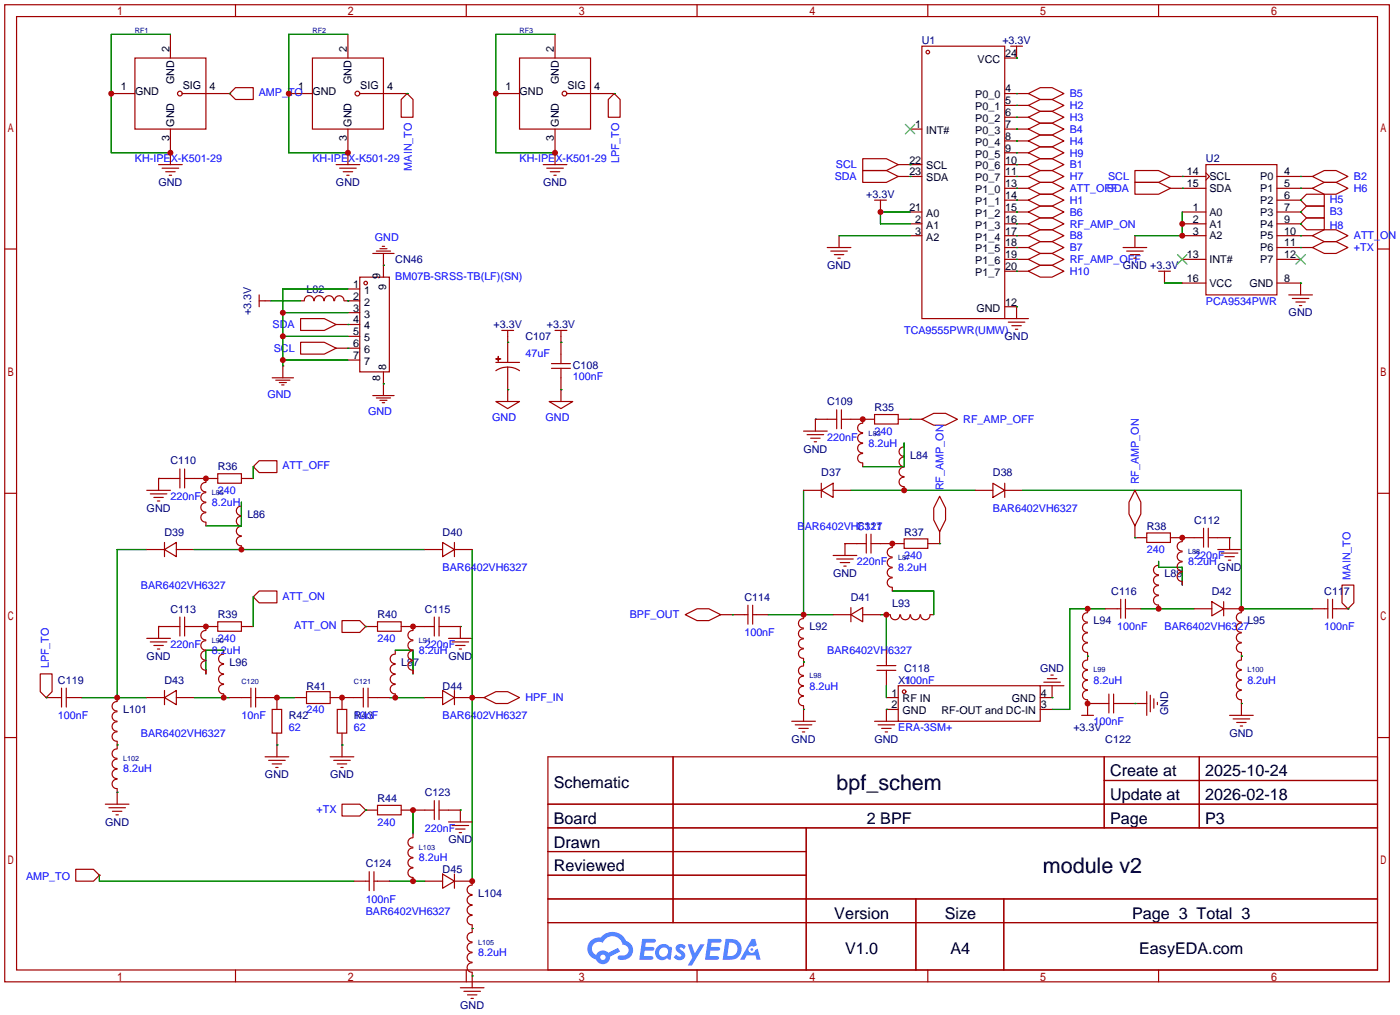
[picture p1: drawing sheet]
<svg xmlns="http://www.w3.org/2000/svg" width="300mm" height="218mm" viewBox="0 0 300 218" stroke-linecap="round" stroke-linejoin="round" font-family="sans-serif">
<g fill="none" stroke="#a10000" stroke-width=".25">
<path d="M1 1h297.2v209.6h-297.2zM3.6 3.6h292.1v204.4h-292.1zM50.5 1v2.6M100.1 1v2.6M149.6 1v2.6M199.1 1v2.6M248.7 1v2.6M1 53.4h2.6M295.7 53.4h2.5M1 105.8h2.6M295.7 105.8h2.5M1 158.2h2.6"/>
<path d="M295.7 158.2h2.5M117.6 162.3h178.1v45.7h-178.1zM117.6 172.5h178.1M117.6 177.5h178.1M144.5 162.3v35.6M173 177.5v30.5M237 162.3v15.2M237 167.4h58.7M257.4 162.3v15.2M117.6 182.6h55.4M117.6 192.8h178.1M117.6 187.7h55.4"/>
<path d="M117.6 197.9h178.1M196.6 192.8v15.2M215.4 192.8v15.2M50.5 208v2.6M100.1 208v2.6M149.6 208v2.6M199.1 208v2.6M248.7 208v2.6"/>
</g>
<g fill="#5487ff">
<path d="M145.3 202.7a1.3 1.3 0 0 1 1.9 .3l-.4 .6a.54 .54 0 0 0-.9-.2l.1 .2a1.28 1.28 0 0 1 .8 2 1.53 1.53 0 0 1-2.2-.3l.5-.6 .8 .5a.31 .31 0 0 0 .4-.3 .31 .31 0 0 0-.3-.4 1.12 1.12 0 0 1-.7-1.8z"/>
<path d="M147.6 202.5h.9l.6 2 1.2-2h.9l-2.7 4.6h-.9l1-1.7z"/>
<path d="M137.8 201.4h1.7a1.31 1.31 0 0 1 1.2 .2 .4 .4 0 0 1-.3 .5l-1.8 .1-.1 .9h1.6a.4 .4 0 0 1 .4 .4 .4 .4 0 0 1-.5 .4h-1.6l-.2 1.2h1.4a.46 .46 0 0 1 .5 0 .46 .46 0 0 1 .1 .5l-.4 .2h-2.6z"/>
<path d="M151.9 201.4h1.7a1.32 1.32 0 0 1 1.2 .2 .39 .39 0 0 1-.3 .5l-1.8 .1-.1 .9h1.6a.4 .4 0 0 1 .4 .4 .4 .4 0 0 1-.4 .4h-1.7l-.2 1.2h1.4a.46 .46 0 0 1 .5 0 .46 .46 0 0 1 .1 .5l-.4 .2h-2.6z"/>
<path d="M161.3 201.4h.8l.3 1.3-.6 .4a.75 .75 0 0 0-1.1 .3 .75 .75 0 0 0 .5 1 .75 .75 0 0 0 .9-.7l.5-.2 .6 2.3h-.8l-.3-.9h-1.8l-.5 .9h-1z"/>
<path d="M155.7 201.4l-.6 4.4h1.5a2.27 2.27 0 0 0 2.6-2.2 2.27 2.27 0 0 0-2.7-2.2zM156.5 202.1a1.5 1.5 0 0 1 1.8 1.6 1.5 1.5 0 0 1-1.9 1.4h-.3z"/>
<path d="M141.2 203a1.6 1.6 0 0 0-.3 2.3 1.6 1.6 0 0 0 2.3 .2l.7 .3 .3-2.4-.1-.3-.5-.1a1.58 1.58 0 0 0-2.4 0zM141.8 203.5a.98 .98 0 0 1 1.6 .4 .98 .98 0 0 1-1.1 1.3 .94 .94 0 0 1-.9-.7 .94 .94 0 0 1 .4-1z"/>
<path d="M126.8 201.8a2.37 2.37 0 0 0 1.1 4 1.54 1.54 0 0 0 1.8 1 1.54 1.54 0 0 0 1.2-1.6l2.2-1.1-.5-.8-2 1a1.57 1.57 0 0 0-2.7 .5 1.5 1.5 0 0 1-.7-2.1 1.5 1.5 0 0 1 2.2-.5 2.23 2.23 0 0 1 2.3-1.4 2.23 2.23 0 0 1 2 1.8 1.16 1.16 0 0 1 1.2 1.1 1.16 1.16 0 0 1-1.1 1.2h-.7a.47 .47 0 0 0-.5 .4 .47 .47 0 0 0 .4 .5 2.17 2.17 0 0 0 2.5-.9 2.17 2.17 0 0 0-.3-2.7l-.8-.4a3.2 3.2 0 0 0-5.5-.7l-1.1 .1zM128.8 205.3a.6 .6 0 0 1 1.2 0 .6 .6 0 0 1-1.2 0z"/>
<circle cx="161.4" cy="203.6" r=".28"/>
</g>
<g fill="none" stroke="#a10000" stroke-width=".25">
<path d="M29 12.4h15.2v15.3h-15.2zM36.6 7.4v5M50.5 18.8h3.9v2.5h-3.9l-1.2-1.2zM67.1 12.4h15.2v15.3h-15.2zM74.7 7.4v5M111.5 12.4h15.2v15.3h-15.2zM119.1 7.4v5M197.9 9.9h17.7v58.4h-17.7zM216.9 9.9h2.6M218.2 9.9v2.5h-2.6M23.9 20.1h5.1M34 35.3h5.1"/>
<path d="M34.8 36.1h3.6M35.6 36.8h2M36.3 37.6h.5M36.6 27.7v7.6M39.1 20.1h10.2M49.3 20.1h.1M62 20.1h5.1M72.1 35.3h5.1M72.9 36.1h3.6M73.7 36.8h2M74.4 37.6h.5M74.7 27.7v7.6"/>
<path d="M77.2 20.1h10.2M86.1 21.3l1.3-1.2 1.2 1.2v3.8h-2.5zM87.4 20.1h.1M106.4 20.1h5.1M116.6 35.3h5.1M117.3 36.1h3.6M118.1 36.8h2M118.9 37.6h.5M119.1 27.7v7.6M121.7 20.1h10.1M130.6 21.3l1.2-1.2 1.3 1.2v3.8h-2.5zM131.8 20.1h.1"/>
<path d="M185.2 36.6h5l2.6 1.2-2.6 1.3h-5zM185.2 34h5l2.6 1.3-2.6 1.3h-5zM192.8 35.3h5.1M192.8 37.8h5.1M195.3 27.7h2.6M215.6 20.1h5.1M215.6 35.3h5.1M215.6 27.7h5.1M215.6 37.8h5.1M215.6 32.8h5.1M215.6 30.2h5.1M215.6 25.1h5.1"/>
<path d="M215.6 22.6h5.1M220.7 20.1l2.6-1.3h2.5l2.5 1.3-2.5 1.2h-2.5zM220.7 22.6l2.6-1.3h2.5l2.5 1.3-2.5 1.3h-2.5zM220.7 25.1l2.6-1.2h2.5l2.5 1.2-2.5 1.3h-2.5zM220.7 27.7l2.6-1.3h2.5l2.5 1.3-2.5 1.3h-2.5zM220.7 30.2l2.6-1.2h2.5l2.5 1.2-2.5 1.3h-2.5zM220.7 32.8l2.6-1.3h2.5l2.5 1.3-2.5 1.2h-2.5zM220.7 35.3l2.6-1.3h2.5l2.5 1.3-2.5 1.3h-2.5zM220.7 37.8l2.6-1.2h2.5l2.5 1.2-2.5 1.3h-2.5zM243.6 39.1h5.1l2.5 1.3-2.5 1.3h-5.1zM243.6 36.6h5.1l2.5 1.2-2.5 1.3h-5.1zM251.2 37.8h7.6"/>
<path d="M258.8 35.3h15.3v27.9h-15.3zM258.8 37.1l.8 .7-.8 .8M274.1 37.8h7.6M281.7 37.8l2.5-1.2h2.6l2.5 1.2-2.5 1.3h-2.6zM77.2 59.4h6.4v20.4h-6.4zM80 54.4h4.6M80.8 53.8h3M81.5 53.3h1.6M82 52.8h.5M82.3 56.9h.1M82.3 54.4v5M177.5 53.1h5.1"/>
<path d="M178.3 53.8h3.6M179.1 54.6h2M179.8 55.4h.5M180.1 50.5v2.6M187.7 42.9h2.5M189 42.9v2.6M195.3 45.5h2.6M195.3 48h2.6M195.3 50.5h2.6M215.6 45.5h5.1M215.6 48h5.1M215.6 50.5h5.1"/>
<path d="M215.6 58.2h5.1M215.6 55.6h5.1M215.6 53.1h5.1M215.6 42.9h5.1M215.6 40.4h5.1M220.7 40.4l2.6-1.3h2.5l2.5 1.3-2.5 1.3h-2.5zM220.7 42.9l2.6-1.2h2.5l2.5 1.2-2.5 1.3h-2.5zM220.7 45.5l2.6-1.3h2.5l2.5 1.3-2.5 1.2h-2.5zM220.7 48l2.6-1.3h2.5l2.5 1.3-2.5 1.3h-2.5zM220.7 50.5l2.6-1.2h2.5l2.5 1.2-2.5 1.3h-2.5zM220.7 53.1l2.6-1.3h2.5l2.5 1.3-2.5 1.3h-2.5zM220.7 55.6l2.6-1.2h2.5l2.5 1.2-2.5 1.3h-2.5z"/>
<path d="M220.7 58.2l2.6-1.3h2.5l2.5 1.3-2.5 1.2h-2.5zM241 53.1h5.1M241.8 53.8h3.6M242.6 54.6h2M243.3 55.4h.5M243.6 50.5v2.6M248.7 58.2h2.5M249.9 58.2v2.5M251.2 40.4h7.6M253.7 45.5h5.1M253.7 48h5.1M253.7 50.5h5.1"/>
<path d="M253.7 55.6h5.1M274.1 45.5h5M274.1 48h5M274.1 50.5h7.6M274.1 55.6h5M274.1 53.1h7.6M274.1 42.9h5M274.1 40.4h7.6M279.1 42.9h.1M279.1 45.5h.1M279.1 48h.1M280.4 41.7h3.8v2.5h-3.8l-1.3-1.3z"/>
<path d="M280.4 44.2h3.8v2.5h-3.8l-1.3-1.2zM280.4 46.7h3.8v2.6h-3.8l-1.3-1.3zM281.7 40.4l2.5-1.3h2.6l2.5 1.3-2.5 1.3h-2.6zM281.7 50.5l2.5-1.2h2.6l2.5 1.2-2.5 1.3h-2.6zM281.7 53.1l2.5-1.3h2.6l2.5 1.3-2.5 1.3h-2.6zM55.6 64.5h2.6M55.6 63.2v2.6M60.7 78.5h.1M60.7 78.5v2.5M64.5 68.3h5.1l2.5 1.3-2.5 1.3h-5.1zM64.5 73.4h5.1l2.5 1.3-2.5 1.2h-5.1zM67.3 64.5a1.01 1.01 0 0 0-1-1.1 1.01 1.01 0 0 0-1 1.1h-.8"/>
<path d="M67.5 64.5a1.01 1.01 0 0 1 1-1.1 1.01 1.01 0 0 1 1 1.1M69.6 64.5a1.01 1.01 0 0 1 1-1.1 1.01 1.01 0 0 1 1 1.1M71.8 64.5a1.01 1.01 0 0 1 1-1.1 1.01 1.01 0 0 1 1 1.1M72.1 69.6h5.1M72.1 74.7h5.1M73.9 64.5h3.3M74.7 62h2.5M74.7 67.1h2.5M74.7 72.1h2.5M74.7 77.2h2.5M82.3 79.8v5M106.4 77h1z"/>
<path d="M106.4 77.7h5.1M106.9 76.5l.1 1zM107.7 70.9h2.5M109 78.7l1.6 .3 .9 .5M109 78.7l-1.1 .1-1.5 .7M109 70.9v6.8M109 78.7v7.4M118.4 79h4M118.4 78h4M119.1 70.9h2.6M120.4 70.9v7.1M120.4 79v7.1"/>
<path d="M215.6 65.8h2.6v2.5M215.6 68.3h5.1M216.4 69.1h3.6M217.2 69.8h2M217.9 70.6h.5M253.7 60.7h5.1M274.1 60.7h5v2.5M276.6 63.2h5.1M277.4 64h3.5M278.1 64.8h2.1M278.9 65.5h.5M55.6 98.8h3.8v2.5h-3.8l-1.2-1.2z"/>
<path d="M58.4 81h4.6M59.2 81.5h3M59.9 82h1.6M60.5 82.5h.5M80 84.8h4.6M80.8 85.3h3M81.5 85.9h1.6M82 86.4h.5M82.3 82.3h.1M106.4 86.1h5.1l-2.5 1.5zM109 83.6h.1M117.9 86.1h5l-2.5 1.5z"/>
<path d="M120.4 83.6h.1M172.5 92.5h5M173.2 93.2h3.6M174 94h2M174.8 94.7h.5M179.6 89.9h-4.6v2.6M179.6 87.9v4M180.6 89.9h7.1M180.6 87.9v4M185.2 95.1a1.01 1.01 0 0 0-1.1 1 1.01 1.01 0 0 0 1.1 1M185.2 93a1.01 1.01 0 0 0-1.1 1 1.01 1.01 0 0 0 1.1 1M185.2 97.3a1.01 1.01 0 0 0-1.1 1 1.01 1.01 0 0 0 1.1 1"/>
<path d="M185.2 90.8a1.01 1.01 0 0 0-1.1 1 1.01 1.01 0 0 0 1.1 1M185.2 89.9v.8M185.2 99.3v.8M187.7 88.9h5.1v2h-5.1zM192.8 89.9h5.1M194 98a1.01 1.01 0 0 0-1 1 1.01 1.01 0 0 0 1 1.1M194 95.8a1.01 1.01 0 0 0-1 1.1 1.01 1.01 0 0 0 1 1M194.1 95v.8M197.9 89.9l2.5-1.3h2.5l2.6 1.3-2.6 1.3h-2.5zM31.5 105.2h5.1M31.5 117.9h3.8M32.3 105.9h3.5"/>
<path d="M33 106.7h2.1M33.8 107.4h.5M35.3 117.9l2.5-1.6v3.1zM35.3 116.3v3.1M37.8 117.9h3.9M38.6 102.6h-4.6v2.6M38.6 100.6v4M39.6 100.6v4M39.6 102.6h7.1M44.2 107.8a1.01 1.01 0 0 0-1.1 1 1.01 1.01 0 0 0 1.1 1M44.2 105.7a1.01 1.01 0 0 0-1.1 1 1.01 1.01 0 0 0 1.1 1M44.2 110a1.01 1.01 0 0 0-1.1 1 1.01 1.01 0 0 0 1.1 1"/>
<path d="M44.2 103.5a1.01 1.01 0 0 0-1.1 1 1.01 1.01 0 0 0 1.1 1M44.2 102.6v.8M44.2 112v.8M46.7 101.6h5.1v2h-5.1zM51.8 112.9a1.01 1.01 0 0 0-1.1 1 1.01 1.01 0 0 0 1.1 1M51.8 110.7a1.01 1.01 0 0 0-1.1 1 1.01 1.01 0 0 0 1.1 1.1M51.8 115a1.01 1.01 0 0 0-1.1 1.1 1.01 1.01 0 0 0 1.1 1M51.8 108.5a1.01 1.01 0 0 0-1.1 1.1 1.01 1.01 0 0 0 1.1 1M51.8 102.6h2.6M51.8 107.7v.8M51.8 117.1v.8M54.4 100.1h.1"/>
<path d="M91.2 117.9h3.8M95 116.3l2.5 1.6-2.5 1.5zM97.5 117.9h3.8M97.5 116.3v3.1M172.5 105.2h3.8M176.3 105.2l2.5-1.6v3.1zM176.3 103.6v3.1M178.8 105.2h3.8M178.8 119.1h5.1M179.6 119.9h3.5M185.9 116.6h-4.5v2.5M185.9 114.6v4"/>
<path d="M186.9 116.6h7.2M186.9 114.6v4M191.5 119.6a1.01 1.01 0 0 0-1.1 1 1.01 1.01 0 0 0 1.1 1M191.5 117.4a1.01 1.01 0 0 0-1.1 1 1.01 1.01 0 0 0 1.1 1.1M191.5 116.6v.7M194 100.2a1.01 1.01 0 0 0-1 1 1.01 1.01 0 0 0 1 1M194 102.3a1.01 1.01 0 0 0-1 1.1 1.01 1.01 0 0 0 1 1M194.1 115.6h5v2h-5zM194.1 104.4v.8M201.7 106.4l1.2 2.6v2.5l-1.2 2.5-1.3-2.5v-2.5zM201.7 114v2.6h-2.6M209.3 105.2h3.8"/>
<path d="M213.1 103.6l2.5 1.6-2.5 1.5zM215.6 105.2h3.9M215.6 103.6v3.1M243.6 105.2l1.3 2.5v2.5l-1.3 2.6-1.3-2.6v-2.5zM243.6 112.8v2.5h2.5M246.1 114.3h5.1v2h-5.1zM251.2 115.3h7.1M253.7 118.4a1.01 1.01 0 0 0-1.1 1 1.01 1.01 0 0 0 1.1 1M253.7 116.2a1.01 1.01 0 0 0-1.1 1 1.01 1.01 0 0 0 1.1 1M253.7 115.3v.8M258.3 113.3v4M259.3 115.3h4.6v2.6"/>
<path d="M259.3 113.3v4M261.4 117.9h5M262.1 118.6h3.6M262.9 119.4h2M31.5 136.9h5.1M32.3 137.7h3.5M33 138.4h2.1M33.8 139.2h.5M38.6 134.4h-4.6v2.5M38.6 132.3v4.1M39.6 134.4h7.1M39.6 132.3v4.1"/>
<path d="M44.2 139.6a1.01 1.01 0 0 0-1.1 1 1.01 1.01 0 0 0 1.1 1M44.2 137.4a1.01 1.01 0 0 0-1.1 1 1.01 1.01 0 0 0 1.1 1M44.2 135.2a1.01 1.01 0 0 0-1.1 1 1.01 1.01 0 0 0 1.1 1M44.2 134.4v.7M46.7 133.3h5.1v2.1h-5.1zM48 139.4v.8M51.8 134.4h2.6M54.4 128h.1M55.6 126.7h3.8v2.6h-3.8l-1.2-1.3zM73.4 133.1h3.8l1.3 1.3-1.3 1.2h-3.8zM78.5 134.4h.1M78.5 134.4h2.5"/>
<path d="M81 133.3h5.1v2.1h-5.1zM84.8 139.4v.8M86.1 134.4h7.1M88.6 139.6a1.01 1.01 0 0 0-1.1 1 1.01 1.01 0 0 0 1.1 1M88.6 137.4a1.01 1.01 0 0 0-1.1 1 1.01 1.01 0 0 0 1.1 1M88.6 135.2a1.01 1.01 0 0 0-1.1 1 1.01 1.01 0 0 0 1.1 1M88.6 134.4v.7M93.2 132.3v4.1M94.2 134.4h4.6v2.5M94.2 132.3v4.1M96.3 136.9h5M97 137.7h3.6"/>
<path d="M97.8 138.4h2M98.6 139.2h.5M147.1 131.8l2.5-1.2h2.5l2.6 1.2-2.6 1.3h-2.5zM154.7 131.8h5.8M160.5 129.8v4.1M161.5 131.8h3.3M161.5 129.8v4.1M172.5 137a1.01 1.01 0 0 0-1.1 1 1.01 1.01 0 0 0 1.1 1M172.5 134.9a1.01 1.01 0 0 0-1.1 1 1.01 1.01 0 0 0 1.1 1M172.5 139.2a1.01 1.01 0 0 0-1.1 1 1.01 1.01 0 0 0 1.1 1M172.5 132.7a1.01 1.01 0 0 0-1.1 1 1.01 1.01 0 0 0 1.1 1M172.5 131.8v.8"/>
<path d="M178.8 131.8h3.8M180.3 120.6h2.1M181.1 121.4h.5M182.6 131.8l2.6-1.5v3zM182.6 130.3v3M185.2 131.8h3.8M190.2 131.8h.8M190.2 139.4v3.3M191.1 131.8a1.01 1.01 0 0 0 1 1.1 1.01 1.01 0 0 0 1-1.1M191.5 121.8a1.01 1.01 0 0 0-1.1 1 1.01 1.01 0 0 0 1.1 1M191.5 123.9a1.01 1.01 0 0 0-1.1 1 1.01 1.01 0 0 0 1.1 1.1M191.5 126v.7"/>
<path d="M193.3 131.8a1.01 1.01 0 0 0 1 1.1 1.01 1.01 0 0 0 1-1.1M195.4 131.8a1.01 1.01 0 0 0 1 1.1 1.01 1.01 0 0 0 1.1-1.1M197.6 131.8a1.01 1.01 0 0 0 1 1.1 1.01 1.01 0 0 0 1-1.1M199.6 131.8h.8M233.4 135.7a1.01 1.01 0 0 0-1.1 1.1 1.01 1.01 0 0 0 1.1 1M233.4 133.6a1.01 1.01 0 0 0-1.1 1 1.01 1.01 0 0 0 1.1 1M233.4 137.9a1.01 1.01 0 0 0-1.1 1 1.01 1.01 0 0 0 1.1 1v1.6M233.4 131.4a1.01 1.01 0 0 0-1.1 1 1.01 1.01 0 0 0 1.1 1M233.4 130.6v.7M237.2 130.6h3.3M240.5 128.5v4.1M241.6 130.6h3.3"/>
<path d="M241.6 128.5v4.1M248.7 125.6a1.01 1.01 0 0 0-1.1 1 1.01 1.01 0 0 0 1.1 1M248.7 123.4a1.01 1.01 0 0 0-1.1 1 1.01 1.01 0 0 0 1.1 1.1M248.7 127.7a1.01 1.01 0 0 0-1.1 1.1 1.01 1.01 0 0 0 1.1 1M248.7 121.2a1.01 1.01 0 0 0-1.1 1.1 1.01 1.01 0 0 0 1.1 1M248.7 120.4v.8M248.7 129.8v.8M253.7 120.5a1.01 1.01 0 0 0-1.1 1 1.01 1.01 0 0 0 1.1 1M253.7 122.7a1.01 1.01 0 0 0-1.1 1 1.01 1.01 0 0 0 1.1 1v.8M256.3 130.6h3.8M260.1 129l2.5 1.6-2.5 1.5zM262.6 129v3.1"/>
<path d="M262.6 130.6h3.8v.7M263.7 120.1h.5M266.4 135.7a1.01 1.01 0 0 0-1.1 1.1 1.01 1.01 0 0 0 1.1 1M266.4 133.6a1.01 1.01 0 0 0-1.1 1 1.01 1.01 0 0 0 1.1 1M266.4 137.9a1.01 1.01 0 0 0-1.1 1 1.01 1.01 0 0 0 1.1 1M266.4 131.4a1.01 1.01 0 0 0-1.1 1 1.01 1.01 0 0 0 1.1 1M266.4 140v1.5M281.7 130.6h3.3M285 128.5v4.1M286 130.6h3.3M286 128.5v4.1M288 125.5h2.6v3.8l-1.3 1.3-1.3-1.3z"/>
<path d="M289.3 130.6h.1M8.6 144.5h2.6v3.8l-1.3 1.3-1.3-1.3zM9.9 149.6h.1M9.9 149.6h3.3M13.2 147.6v4M14.2 149.6h3.3M14.2 147.6v4M25.1 154.8a1.01 1.01 0 0 0-1.1 1 1.01 1.01 0 0 0 1.1 1M25.1 152.6a1.01 1.01 0 0 0-1.1 1.1 1.01 1.01 0 0 0 1.1 1M25.1 157a1.01 1.01 0 0 0-1.1 1 1.01 1.01 0 0 0 1.1 1M25.1 150.5a1.01 1.01 0 0 0-1.1 1 1.01 1.01 0 0 0 1.1 1M25.1 149.6v.8"/>
<path d="M25.1 159v1.5M31.5 149.6h3.8M35.3 149.6l2.5-1.5v3zM35.3 148.1v3M37.8 149.6h3.9M44.2 141.7a1.01 1.01 0 0 0-1.1 1 1.01 1.01 0 0 0 1.1 1M44.2 143.8v.7M48 144.6a1.01 1.01 0 0 0-1.1 1 1.01 1.01 0 0 0 1.1 1.1M48 142.5a1.01 1.01 0 0 0-1.1 1 1.01 1.01 0 0 0 1.1 1M48 146.8a1.01 1.01 0 0 0-1.1 1 1.01 1.01 0 0 0 1.1 1M48 140.3a1.01 1.01 0 0 0-1.1 1 1.01 1.01 0 0 0 1.1 1M48 148.8v.8"/>
<path d="M49.3 149.6h4.5M53.8 147.6v4M54.9 149.6h4.5v2.5M54.9 147.6v4M58.4 152.1h2.1v5.1h-2.1zM59.4 157.2v5.1M63.2 149.6h2.6M65.8 148.3h5.1v2.6h-5.1zM70.9 149.6h7.1M72.4 152.1h2v5.1h-2zM73.4 149.6v2.5M73.4 157.2v5.1"/>
<path d="M78 147.6v4M79 149.6h4.6M79 147.6v4M84.8 144.6a1.01 1.01 0 0 0-1.1 1 1.01 1.01 0 0 0 1.1 1.1M84.8 142.5a1.01 1.01 0 0 0-1.1 1 1.01 1.01 0 0 0 1.1 1M84.8 146.8a1.01 1.01 0 0 0-1.1 1 1.01 1.01 0 0 0 1.1 1M84.8 140.3a1.01 1.01 0 0 0-1.1 1 1.01 1.01 0 0 0 1.1 1M84.8 148.8v.8M88.6 141.7a1.01 1.01 0 0 0-1.1 1 1.01 1.01 0 0 0 1.1 1v.8M91.2 149.6h3.8M95 148.1l2.5 1.5-2.5 1.5zM97.5 149.6h6.4"/>
<path d="M97.5 148.1v3M103.9 149.6l2.5-1.3h2.6l2.5 1.3-2.5 1.3h-2.6zM169.9 154.7h5.1M170.7 155.4h3.5M171.4 156.2h2.1M172.2 157h.5M172.5 147.2a1.01 1.01 0 0 0-1.1 1 1.01 1.01 0 0 0 1.1 1M172.5 145a1.01 1.01 0 0 0-1.1 1 1.01 1.01 0 0 0 1.1 1M172.5 149.3a1.01 1.01 0 0 0-1.1 1 1.01 1.01 0 0 0 1.1 1.1v3.3M172.5 142.8a1.01 1.01 0 0 0-1.1 1 1.01 1.01 0 0 0 1.1 1.1M172.5 141.2v1.5M187.7 154.7h5.1"/>
<path d="M188.2 142.7h4.1M188.2 143.8h4.1M188.5 155.4h3.5M189.2 156.2h2.1M190 157h.5M190.2 149.6h2.6M190.2 143.8v3.3M192.8 147.1h30.5v7.6h-30.5zM192.8 152.1h-2.6v2.6M223.3 152.1h2.5M223.3 147.1h5M224 146.3h3.6"/>
<path d="M224.8 145.5h2M225.6 144.8h.5M225.8 147.1v2.5h-2.5M232.2 153.4h2.5M233.4 145.9a1.01 1.01 0 0 0-1.1 1 1.01 1.01 0 0 0 1.1 1M233.4 143.8a1.01 1.01 0 0 0-1.1 1 1.01 1.01 0 0 0 1.1 1M233.4 148.1a1.01 1.01 0 0 0-1.1 1 1.01 1.01 0 0 0 1.1 1M233.4 141.6a1.01 1.01 0 0 0-1.1 1 1.01 1.01 0 0 0 1.1 1M233.4 150.9h4.6M233.4 150.1v3.3M238 148.8v4.1M239 148.8v4.1"/>
<path d="M239 150.9h7.1M246.1 148.3v5.1M246.9 149.1v3.6M247.6 149.9v2M248.4 150.6v.5M263.9 153.4h5.1M264.7 154.2h3.5M265.4 154.9h2.1M266.2 155.7h.5M266.4 145.9a1.01 1.01 0 0 0-1.1 1 1.01 1.01 0 0 0 1.1 1M266.4 143.8a1.01 1.01 0 0 0-1.1 1 1.01 1.01 0 0 0 1.1 1M266.4 148.1a1.01 1.01 0 0 0-1.1 1 1.01 1.01 0 0 0 1.1 1"/>
<path d="M266.4 141.6a1.01 1.01 0 0 0-1.1 1 1.01 1.01 0 0 0 1.1 1M266.4 150.1v3.3M22.6 172.5h5.1M23.4 173.2h3.5M24.1 174h2.1M24.9 174.8h.5M25.1 165a1.01 1.01 0 0 0-1.1 1 1.01 1.01 0 0 0 1.1 1M25.1 162.8a1.01 1.01 0 0 0-1.1 1 1.01 1.01 0 0 0 1.1 1M25.1 167.1a1.01 1.01 0 0 0-1.1 1 1.01 1.01 0 0 0 1.1 1M25.1 160.6a1.01 1.01 0 0 0-1.1 1 1.01 1.01 0 0 0 1.1 1M25.1 169.2v3.3M56.9 162.3h5.1"/>
<path d="M57.7 163.1h3.5M58.4 163.8h2.1M59.2 164.6h.5M70.9 162.3h5M71.6 163.1h3.6M72.4 163.8h2M73.2 164.6h.5M73.4 172.5h3.8l1.3 1.2-1.3 1.3h-3.8zM78.5 173.7h.1M78.5 173.7h2.5M81 172.7h5.1v2.1h-5.1zM86.1 173.7h7.1"/>
<path d="M88.6 179.7a1.01 1.01 0 0 0-1.1 1 1.01 1.01 0 0 0 1.1 1M88.6 178.8v.8M93.2 171.7v4.1M94.2 173.7h4.6v2.6M94.2 171.7v4.1M96.3 176.3h5M97 177h3.6M97.8 177.8h2M98.6 178.6h.5M16.3 186.4h3.8l1.2 1.3-1.2 1.3h-3.8zM21.3 187.7h.1M75.9 189h3.3"/>
<path d="M79.2 186.9v4.1M80.3 189h3.3M80.3 186.9v4.1M88.6 184a1.01 1.01 0 0 0-1.1 1 1.01 1.01 0 0 0 1.1 1M88.6 181.9a1.01 1.01 0 0 0-1.1 1 1.01 1.01 0 0 0 1.1 1M88.6 186.2a1.01 1.01 0 0 0-1.1 1 1.01 1.01 0 0 0 1.1 1M88.6 188.2v.8M91.2 189h3.8M95 187.5l2.5 1.5-2.5 1.5zM97.5 187.5v3M97.5 189h3.8v.7M101.3 194.2a1.01 1.01 0 0 0-1.1 1 1.01 1.01 0 0 0 1.1 1"/>
<path d="M101.3 192a1.01 1.01 0 0 0-1.1 1 1.01 1.01 0 0 0 1.1 1M101.3 196.3a1.01 1.01 0 0 0-1.1 1 1.01 1.01 0 0 0 1.1 1M101.3 189.8a1.01 1.01 0 0 0-1.1 1 1.01 1.01 0 0 0 1.1 1M101.3 200a1.01 1.01 0 0 0-1.1 1 1.01 1.01 0 0 0 1.1 1M101.3 198.4v1.5M98.8 211.8h5.1M99.6 212.6h3.5M100.3 213.4h2.1M101.1 214.1h.5M101.3 204.3a1.01 1.01 0 0 0-1.1 1 1.01 1.01 0 0 0 1.1 1M101.3 202.2a1.01 1.01 0 0 0-1.1 1 1.01 1.01 0 0 0 1.1 1M101.3 206.5a1.01 1.01 0 0 0-1.1 1 1.01 1.01 0 0 0 1.1 1"/>
<path d="M101.3 208.5v3.3"/>
<circle cx="199.1" cy="11.2" r=".38"/>
<circle cx="38.6" cy="20.1" r=".51"/>
<circle cx="76.7" cy="20.1" r=".51"/>
<circle cx="121.2" cy="20.1" r=".51"/>
<circle cx="78.5" cy="60.7" r=".38"/>
<circle cx="194.1" cy="148.3" r=".38"/>
</g>
<g fill="none" stroke="#008700" stroke-width=".25">
<path d="M36.6 7.4h-12.7v25.4h12.7M74.7 7.4h-12.7v25.4h12.7M119.1 7.4h-12.7v25.4h12.7M218.2 12.4h.1M49.3 20.1h.1M87.4 20.1h.1M131.8 20.1h.1M195.3 37.8h.1M195.3 35.3h.1M218.2 20.1h.1M218.2 22.6h.1M218.2 25.1h.1"/>
<path d="M218.2 27.7h.1M218.2 30.2h.1M218.2 32.8h.1M218.2 35.3h.1M218.2 37.8h.1M253.7 37.8h.1M279.1 37.8h.1M82.3 56.9h.1M180.1 50.5h15.2M195.3 45.5h-6.3v2.5h6.3M218.2 40.4h.1M218.2 42.9h.1"/>
<path d="M218.2 45.5h.1M218.2 48h.1M218.2 50.5h.1M218.2 53.1h.1M218.2 55.6h.1M218.2 58.2h.1M253.7 40.4h.1M253.7 45.5v5h-10.1M279.1 40.4h.1M279.1 42.9h.1M279.1 45.5h.1M279.1 48h.1"/>
<path d="M279.1 50.5h.1M279.1 53.1h.1M58.2 64.5h6.3M60.7 67.1h14M60.7 77.2h14M60.7 72.1h14M74.7 64.5h.1M74.7 69.6h.1M74.7 74.7h.1M74.7 62h-14v16.5M109 73.4h.1M120.4 73.4h.1"/>
<path d="M218.2 65.8h.1M249.9 60.7h3.8M279.1 60.7h.1M82.3 82.3h.1M109 83.6h.1M120.4 83.6h.1M175 89.9h.1M185.2 89.9h.1M194.1 95v5.1h-8.9M195.3 89.9h.1M31.5 117.9h-6.4v31.7M34 102.6h.1"/>
<path d="M41.7 117.9h49.5M44.2 102.6h.1M51.8 107.7v5.1h-7.6M54.4 100.1v2.5M101.3 117.9v71.1M172.5 105.2v26.6M181.4 116.6h.1M182.6 105.2h26.7M191.5 116.6h.1M201.7 116.6h.1M219.5 105.2h46.9v25.4h15.3M243.6 115.3h.1"/>
<path d="M253.7 115.3h.1M263.9 115.3h.1M34 134.4h.1M44.2 134.4h.1M48 139.4h-3.8v5.1M54.4 128v6.4M78.5 134.4h.1M84.8 139.4h3.8v5.1M88.6 134.4h.1M98.8 134.4h.1M157.2 131.8h.1M164.8 131.8h14"/>
<path d="M189 131.8h1.2v7.6M191.5 126.7h8.9v5.1M237.2 130.6h-7.6v21.5h-3.8M244.9 130.6h11.4M248.7 120.4v1.3h5v3.8M289.3 130.6h.1M9.9 149.6h.1M17.5 149.6h14M25.1 159.8h.1M41.7 149.6h7.6M59.4 159.8h.1M59.4 149.6h3.8"/>
<path d="M73.4 149.6h.1M73.4 159.8h.1M83.6 149.6h7.6M172.5 142h.1M172.5 152.1h.1M190.2 152.1h.1M190.2 147.1v2.5M225.8 149.6h.1M233.4 150.9h.1M233.4 140.7h.1M243.6 150.9h.1M266.4 140.7h.1"/>
<path d="M266.4 150.9h.1M25.1 169.9h.1M78.5 173.7h.1M88.6 173.7v5.1M98.8 173.7h.1M21.3 187.7v1.3h54.6M83.6 189h7.6M101.3 199.1h.1M101.3 209.3h.1"/>
</g>
<path d="M194.3 26.7l2 2M196.3 26.7l-2 2M252.7 54.6l2.1 2M254.8 54.6l-2.1 2M278.1 54.6l2.1 2M280.2 54.6l-2.1 2" fill="none" stroke="#3c3" stroke-width=".25"/>
<g fill="#c00">
<circle cx="119.1" cy="32.8" r=".63"/>
<circle cx="106.4" cy="20.1" r=".63"/>
<circle cx="74.7" cy="32.8" r=".63"/>
<circle cx="62" cy="20.1" r=".63"/>
<circle cx="36.6" cy="32.8" r=".63"/>
<circle cx="23.9" cy="20.1" r=".63"/>
<circle cx="25.1" cy="149.6" r=".63"/>
<circle cx="48" cy="149.6" r=".63"/>
<circle cx="59.4" cy="149.6" r=".63"/>
<circle cx="73.4" cy="149.6" r=".63"/>
<circle cx="84.8" cy="149.6" r=".63"/>
<circle cx="51.8" cy="117.9" r=".63"/>
<circle cx="101.3" cy="149.6" r=".63"/>
<circle cx="101.3" cy="189" r=".63"/>
<circle cx="88.6" cy="189" r=".63"/>
<circle cx="88.6" cy="173.7" r=".63"/>
<circle cx="172.5" cy="131.8" r=".63"/>
<circle cx="190.2" cy="131.8" r=".63"/>
<circle cx="194.1" cy="105.2" r=".63"/>
<circle cx="248.7" cy="130.6" r=".63"/>
<circle cx="266.4" cy="130.6" r=".63"/>
<circle cx="189" cy="45.5" r=".63"/>
<circle cx="233.4" cy="130.6" r=".63"/>
<circle cx="253.7" cy="48" r=".63"/>
<circle cx="253.7" cy="50.5" r=".63"/>
<circle cx="233.4" cy="150.9" r=".63"/>
<circle cx="44.2" cy="134.4" r=".63"/>
<circle cx="88.6" cy="134.4" r=".63"/>
<circle cx="44.2" cy="102.6" r=".63"/>
<circle cx="191.5" cy="116.6" r=".63"/>
<circle cx="253.7" cy="115.3" r=".63"/>
<circle cx="185.2" cy="89.9" r=".63"/>
<circle cx="60.7" cy="67.1" r=".63"/>
<circle cx="60.7" cy="72.1" r=".63"/>
<circle cx="60.7" cy="77.2" r=".63"/>
</g>
<g font-size="4.6">
<text x="179.6" y="169.4">bpf_schem</text>
<text x="223.8" y="187.2">module v2</text>
</g>
<g font-size="3.5">
<text x="238.3" y="166.5">Create at</text>
<text x="258.7" y="166.5">2025-10-24</text>
<text x="118.9" y="169.1">Schematic</text>
<text x="238.3" y="171.6">Update at</text>
<text x="258.7" y="171.6">2026-02-18</text>
<text x="118.9" y="176.7">Board</text>
<text x="186" y="176.7">2 BPF</text>
<text x="238.3" y="176.7">Page</text>
<text x="258.7" y="176.7">P3</text>
<text x="118.9" y="181.8">Drawn</text>
<text x="118.9" y="186.8">Reviewed</text>
<text x="179.1" y="197">Version</text>
<text x="202.8" y="197">Size</text>
<text x="243" y="197">Page 3 Total 3</text>
<text x="181.4" y="204.6">V1.0</text>
<text x="204" y="204.6">A4</text>
<text x="244.5" y="204.6">EasyEDA.com</text>
</g>
<g font-size="2.3">
<text x="36.3" y="11.2" transform="rotate(-90 36.3 11.2)">2</text>
<text x="74.4" y="11.2" transform="rotate(-90 74.4 11.2)">2</text>
<text x="118.9" y="11.2" transform="rotate(-90 118.9 11.2)">2</text>
<text x="209.8" y="13.5">VCC</text>
<text x="215.8" y="12.2">24</text>
<text x="25.9" y="19.3">1</text>
<text x="29" y="20.4">GND</text>
<text x="37.4" y="18.1" transform="rotate(-90 37.4 18.1)">GND</text>
<text x="39.2" y="19.1">SIG</text>
<text x="45" y="19.3">4</text>
<text x="64" y="19.3">1</text>
<text x="67.1" y="20.4">GND</text>
<text x="75.5" y="18.1" transform="rotate(-90 75.5 18.1)">GND</text>
<text x="77.3" y="19.1">SIG</text>
<text x="83.1" y="19.3">4</text>
<text x="108.5" y="19.3">1</text>
<text x="111.5" y="20.4">GND</text>
<text x="119.9" y="18.1" transform="rotate(-90 119.9 18.1)">GND</text>
<text x="121.8" y="19.1">SIG</text>
<text x="127.5" y="19.3">4</text>
<text x="209.3" y="23.6">P0_1</text>
<text x="209.3" y="21.1">P0_0</text>
<text x="215.8" y="22.4">5</text>
<text x="215.8" y="19.8">4</text>
<text x="37.4" y="27.2" transform="rotate(-90 37.4 27.2)">GND</text>
<text x="75.5" y="27.2" transform="rotate(-90 75.5 27.2)">GND</text>
<text x="119.9" y="27.2" transform="rotate(-90 119.9 27.2)">GND</text>
<text x="196.5" y="27.5">1</text>
<text x="198.8" y="28.7">INT#</text>
<text x="209.3" y="28.7">P0_3</text>
<text x="209.3" y="26.2">P0_2</text>
<text x="215.8" y="30">8</text>
<text x="215.8" y="27.5">7</text>
<text x="215.8" y="24.9">6</text>
<text x="36.3" y="30.2" transform="rotate(-90 36.3 30.2)">3</text>
<text x="74.4" y="30.2" transform="rotate(-90 74.4 30.2)">3</text>
<text x="118.9" y="30.2" transform="rotate(-90 118.9 30.2)">3</text>
<text x="195.2" y="35.1">22</text>
<text x="209.3" y="33.8">P0_5</text>
<text x="209.3" y="31.3">P0_4</text>
<text x="215.8" y="35.1">10</text>
<text x="215.8" y="32.5">9</text>
<text x="195.2" y="37.6">23</text>
<text x="198.8" y="36.3">SCL</text>
<text x="198.8" y="38.9">SDA</text>
<text x="209.3" y="41.4">P1_0</text>
<text x="209.3" y="38.9">P0_7</text>
<text x="209.3" y="36.3">P0_6</text>
<text x="215.8" y="40.2">13</text>
<text x="215.8" y="37.6">11</text>
<text x="254.7" y="37.6">14</text>
<text x="254.7" y="40.2">15</text>
<text x="259.6" y="38.6">SCL</text>
<text x="259.6" y="41.2">SDA</text>
<text x="270.5" y="38.6">P0</text>
<text x="270.5" y="41.2">P1</text>
<text x="275.6" y="37.6">4</text>
<text x="275.6" y="40.2">5</text>
<text x="195.2" y="45.2">21</text>
<text x="196.5" y="47.8">2</text>
<text x="198.8" y="46.5">A0</text>
<text x="209.3" y="46.5">P1_2</text>
<text x="209.3" y="44">P1_1</text>
<text x="215.8" y="47.8">16</text>
<text x="215.8" y="45.2">15</text>
<text x="215.8" y="42.7">14</text>
<text x="256" y="45.2">1</text>
<text x="256" y="47.8">2</text>
<text x="259.6" y="46.3">A0</text>
<text x="270.5" y="43.7">P2</text>
<text x="270.5" y="46.3">P3</text>
<text x="275.6" y="42.7">6</text>
<text x="275.6" y="45.2">7</text>
<text x="275.6" y="47.8">9</text>
<text x="196.5" y="50.3">3</text>
<text x="198.8" y="49">A1</text>
<text x="198.8" y="51.6">A2</text>
<text x="209.3" y="51.6">P1_4</text>
<text x="209.3" y="49">P1_3</text>
<text x="215.8" y="52.9">18</text>
<text x="215.8" y="50.3">17</text>
<text x="256" y="50.3">3</text>
<text x="259.6" y="48.8">A1</text>
<text x="259.6" y="51.3">A2</text>
<text x="270.5" y="48.8">P4</text>
<text x="270.5" y="51.3">P5</text>
<text x="270.5" y="53.9">P6</text>
<text x="275.6" y="50.3">10</text>
<text x="275.6" y="52.9">11</text>
<text x="81.6" y="59.8" transform="rotate(-90 81.6 59.8)">9</text>
<text x="209.3" y="59.2">P1_7</text>
<text x="209.3" y="56.7">P1_6</text>
<text x="209.3" y="54.1">P1_5</text>
<text x="215.8" y="57.9">20</text>
<text x="215.8" y="55.4">19</text>
<text x="254.7" y="55.4">13</text>
<text x="259.6" y="56.4">INT#</text>
<text x="270.5" y="56.4">P7</text>
<text x="275.6" y="55.4">12</text>
<text x="75.8" y="61.7">1</text>
<text x="75.8" y="64.3">2</text>
<text x="78.2" y="63">1</text>
<text x="78.2" y="65.6">2</text>
<text x="82.8" y="62.1" transform="rotate(-90 82.8 62.1)">9</text>
<text x="215.8" y="65.6">12</text>
<text x="254.7" y="60.5">16</text>
<text x="259.6" y="61.5">VCC</text>
<text x="268.2" y="61.5">GND</text>
<text x="275.6" y="60.5">8</text>
<text x="75.8" y="66.8">3</text>
<text x="75.8" y="69.4">4</text>
<text x="75.8" y="71.9">5</text>
<text x="78.2" y="68.1">3</text>
<text x="78.2" y="70.6">4</text>
<text x="209.6" y="66.8">GND</text>
<text x="75.8" y="74.4">6</text>
<text x="75.8" y="77">7</text>
<text x="78.2" y="73.2">5</text>
<text x="78.2" y="75.7">6</text>
<text x="78.2" y="78.3">7</text>
<text x="81.6" y="81.7" transform="rotate(-90 81.6 81.7)">8</text>
<text x="82.8" y="79.3" transform="rotate(-90 82.8 79.3)">8</text>
<text x="191.4" y="149.4">1</text>
<text x="223.4" y="149.4">4</text>
<text x="191.4" y="151.9">2</text>
<text x="193.7" y="150.6">RF IN</text>
<text x="193.7" y="153.2">GND</text>
<text x="202.1" y="153.2">RF-OUT and DC-IN</text>
<text x="217.2" y="150.6">GND</text>
<text x="223.4" y="151.9">3</text>
</g>
<g font-size="2.3" fill="#000080">
<text x="197.9" y="9.4">U1</text>
<text x="215.1" y="9.4">+3.3V</text>
<text x="258.8" y="34.8">U2</text>
<text x="34" y="39.9">GND</text>
<text x="72.1" y="39.9">GND</text>
<text x="116.6" y="39.9">GND</text>
<text x="185.9" y="42.5">+3.3V</text>
<text x="84.8" y="56.4">CN46</text>
<text x="177.5" y="57.7">GND</text>
<text x="241" y="57.7">GND +3.3V</text>
<text x="65.8" y="62.8">L82</text>
<text x="53.9" y="67.6" transform="rotate(-90 53.9 67.6)">+3.3V</text>
<text x="105.9" y="70.4">+3.3V</text>
<text x="117.3" y="70.4">+3.3V</text>
<text x="276.6" y="67.9">GND</text>
<text x="112.8" y="72.9">C107</text>
<text x="215.6" y="72.9">GND</text>
<text x="122.9" y="79.2">C108</text>
<text x="177.5" y="86.9">C109</text>
<text x="187.7" y="88.2">R35</text>
<text x="36.6" y="99.6">C110</text>
<text x="46.7" y="100.9">R36</text>
<text x="172.4" y="97.1">GND</text>
<text x="195.3" y="98.3">L84</text>
<text x="176.3" y="102.2">D37</text>
<text x="213.1" y="102.2">D38</text>
<text x="31.5" y="109.8">GND</text>
<text x="53.1" y="111">L86</text>
<text x="183.9" y="113.6">C111</text>
<text x="246.1" y="113.6">R38</text>
<text x="256.3" y="112.3">C112</text>
<text x="35.3" y="114.9">D39</text>
<text x="95" y="114.9">D40</text>
<text x="194.1" y="114.9">R37</text>
<text x="178.8" y="123.7">GND</text>
<text x="249.9" y="123.7">L89</text>
<text x="261.3" y="122.5">GND</text>
<text x="36.6" y="131.4">C113</text>
<text x="91.2" y="131.4">C115</text>
<text x="159.8" y="128.8">C114</text>
<text x="182.6" y="128.8">D41</text>
<text x="191.5" y="130.1">L93</text>
<text x="238.5" y="127.6">C116</text>
<text x="260.1" y="127.6">D42</text>
<text x="284.2" y="127.6">C117</text>
<text x="46.7" y="132.6">R39</text>
<text x="81" y="132.6">R40</text>
<text x="173.7" y="135.2">L92</text>
<text x="234.7" y="133.9">L94</text>
<text x="267.7" y="133.9">L95</text>
<text x="31.5" y="141.5">GND</text>
<text x="49.3" y="142.8">L96</text>
<text x="86.1" y="142.8">L97</text>
<text x="96.2" y="141.5">GND</text>
<text x="12.4" y="146.6">C119</text>
<text x="35.3" y="146.6">D43</text>
<text x="65.8" y="147.9">R41</text>
<text x="95" y="147.9">D44</text>
<text x="192.8" y="146.6">X1</text>
<text x="194.1" y="144.1">C118</text>
<text x="223.2" y="144.1">GND</text>
<text x="26.4" y="153">L101</text>
<text x="62" y="154.2">R42</text>
<text x="75.9" y="154.2">R43</text>
<text x="250.7" y="153.4" transform="rotate(-90 250.7 153.4)">GND</text>
<text x="169.9" y="159.3">GND</text>
<text x="187.7" y="159.3">GND</text>
<text x="230.4" y="156.8">+3.3V</text>
<text x="237.2" y="159.3">C122</text>
<text x="263.9" y="158">GND</text>
<text x="56.9" y="166.9">GND</text>
<text x="70.8" y="166.9">GND</text>
<text x="81" y="172">R44</text>
<text x="91.2" y="170.7">C123</text>
<text x="22.6" y="177.1">GND</text>
<text x="78.5" y="186">C124</text>
<text x="96.2" y="180.9">GND</text>
<text x="95" y="187.2">D45</text>
<text x="102.6" y="192.3">L104</text>
<text x="98.8" y="216.5">GND</text>
</g>
<g font-size="2.3" fill="#00f">
<text x="55.5" y="20.6">AMP_TO</text>
<text x="229.6" y="20.9">B5</text>
<text x="229.6" y="23.4">H2</text>
<text x="229.6" y="26">H3</text>
<text x="229.6" y="28.5">B4</text>
<text x="29" y="34.8">KH-IPEX-K501-29</text>
<text x="67.1" y="34.8">KH-IPEX-K501-29</text>
<text x="111.5" y="34.8">KH-IPEX-K501-29</text>
<text x="132.9" y="35" transform="rotate(-90 132.9 35)">LPF_TO</text>
<text x="229.6" y="31">H4</text>
<text x="229.6" y="33.6">H9</text>
<text x="88.4" y="36.6" transform="rotate(-90 88.4 36.6)">MAIN_TO</text>
<text x="179.1" y="38.7">SDA</text>
<text x="179.4" y="36.1">SCL</text>
<text x="229.6" y="36.1">B1</text>
<text x="229.6" y="38.7">H7</text>
<text x="229.6" y="41.2">ATT_OFF</text>
<text x="237.6" y="41.2">SDA</text>
<text x="237.8" y="38.7">SCL</text>
<text x="290.6" y="38.7">B2</text>
<text x="290.6" y="41.2">H6</text>
<text x="229.6" y="43.7">H1</text>
<text x="229.6" y="46.3">B6</text>
<text x="285.4" y="43.5">H5</text>
<text x="285.4" y="46">B3</text>
<text x="80.5" y="51.7">GND</text>
<text x="229.6" y="48.8">RF_AMP_ON</text>
<text x="229.6" y="51.4">B8</text>
<text x="229.6" y="53.9">B7</text>
<text x="285.4" y="49.1">H8</text>
<text x="290.6" y="51.4">ATT_ON</text>
<text x="290.6" y="53.9">+TX</text>
<text x="84.8" y="60">BM07B-SRSS-TB(LF)(SN)</text>
<text x="229.6" y="56.4">RF_AMP_OFF</text>
<text x="229.6" y="59">H10</text>
<text x="258.8" y="65.3">PCA9534PWR</text>
<text x="58.5" y="70.4">SDA</text>
<text x="194.1" y="71.7">TCA9555PWR(UMW)</text>
<text x="58.8" y="75.5">SCL</text>
<text x="112.8" y="76.5">47uF</text>
<text x="122.9" y="81.5">100nF</text>
<text x="57.4" y="85.3">GND</text>
<text x="79" y="89.1">GND</text>
<text x="105.7" y="90.2">GND</text>
<text x="117.1" y="90.2">GND</text>
<text x="177.5" y="94.5">220nF</text>
<text x="186.4" y="95.8">8.2uH</text>
<text x="187.7" y="93.3">240</text>
<text x="206.8" y="90.7">RF_AMP_OFF</text>
<text x="60.6" y="100.6">ATT_OFF</text>
<text x="36.6" y="107.2">220nF</text>
<text x="46.7" y="106">240</text>
<text x="202.5" y="105.2" transform="rotate(-90 202.5 105.2)">RF_AMP_ON</text>
<text x="244.4" y="103.9" transform="rotate(-90 244.4 103.9)">RF_AMP_ON</text>
<text x="45.5" y="108.5">8.2uH</text>
<text x="171.2" y="113.6">BAR6402VH6327</text>
<text x="213.1" y="109.8">BAR6402VH6327</text>
<text x="194.1" y="119.9">240</text>
<text x="246.1" y="118.7">240</text>
<text x="256.3" y="119.9">220nF</text>
<text x="95" y="122.5">BAR6402VH6327</text>
<text x="183.9" y="121.2">220nF</text>
<text x="192.8" y="122.5">8.2uH</text>
<text x="255" y="121.2">8.2uH</text>
<text x="289.9" y="124.3" transform="rotate(-90 289.9 124.3)">MAIN_TO</text>
<text x="30.2" y="126.3">BAR6402VH6327</text>
<text x="60.6" y="128.6">ATT_ON</text>
<text x="46.7" y="137.7">240</text>
<text x="63.1" y="134.9">ATT_ON</text>
<text x="81" y="137.7">240</text>
<text x="135.1" y="132.6">BPF_OUT</text>
<text x="159.8" y="136.4">100nF</text>
<text x="239.8" y="135.2">100nF</text>
<text x="249.9" y="135.2">BAR6402VH6327</text>
<text x="284.2" y="135.2">100nF</text>
<text x="10.5" y="143.4" transform="rotate(-90 10.5 143.4)">LPF_TO</text>
<text x="36.6" y="139">220nF</text>
<text x="45.5" y="140.3">8.2uH</text>
<text x="89.9" y="140.3">8.2uH</text>
<text x="91.2" y="139">220nF</text>
<text x="177.5" y="140.3">BAR6402VH6327</text>
<text x="173.7" y="147.9">8.2uH</text>
<text x="194.1" y="146.6">100nF</text>
<text x="234.7" y="146.6">8.2uH</text>
<text x="267.7" y="146.6">8.2uH</text>
<text x="12.4" y="154.2">100nF</text>
<text x="51.8" y="154.2">10nF</text>
<text x="65.8" y="153">240</text>
<text x="75.9" y="154.2">10nF</text>
<text x="95" y="154.2">BAR6402VH6327</text>
<text x="112.8" y="150.4">HPF_IN</text>
<text x="234.7" y="155.5">100nF</text>
<text x="30.2" y="158">BAR6402VH6327</text>
<text x="62" y="156.8">62</text>
<text x="75.9" y="156.8">62</text>
<text x="192.8" y="156.8">ERA-3SM+</text>
<text x="26.4" y="165.7">8.2uH</text>
<text x="67.9" y="174.3">+TX</text>
<text x="81" y="177.1">240</text>
<text x="91.2" y="178.4">220nF</text>
<text x="89.9" y="184.7">8.2uH</text>
<text x="5.6" y="188.8">AMP_TO</text>
<text x="78.5" y="196.1">BAR6402VH6327</text>
<text x="78.5" y="193.6">100nF</text>
<text x="102.6" y="205">8.2uH</text>
</g>
<g font-size="1.6" fill="#000080">
<text x="29" y="7.1">RF1</text>
<text x="67.1" y="7.1">RF2</text>
<text x="111.5" y="7.1">RF3</text>
<text x="186.4" y="93.4">L83</text>
<text x="45.5" y="106.1">L85</text>
<text x="255" y="118.8">L88</text>
<text x="192.8" y="120.1">L87</text>
<text x="45.5" y="137.9">L90</text>
<text x="89.9" y="137.9">L91</text>
<text x="51.8" y="146.8">C120</text>
<text x="75.9" y="146.8">C121</text>
<text x="173.7" y="145.5">L98</text>
<text x="234.7" y="144.2">L99</text>
<text x="267.7" y="144.2">L100</text>
<text x="26.4" y="163.3">L102</text>
<text x="89.9" y="182.3">L103</text>
<text x="102.6" y="202.6">L105</text>
</g>
</svg>
